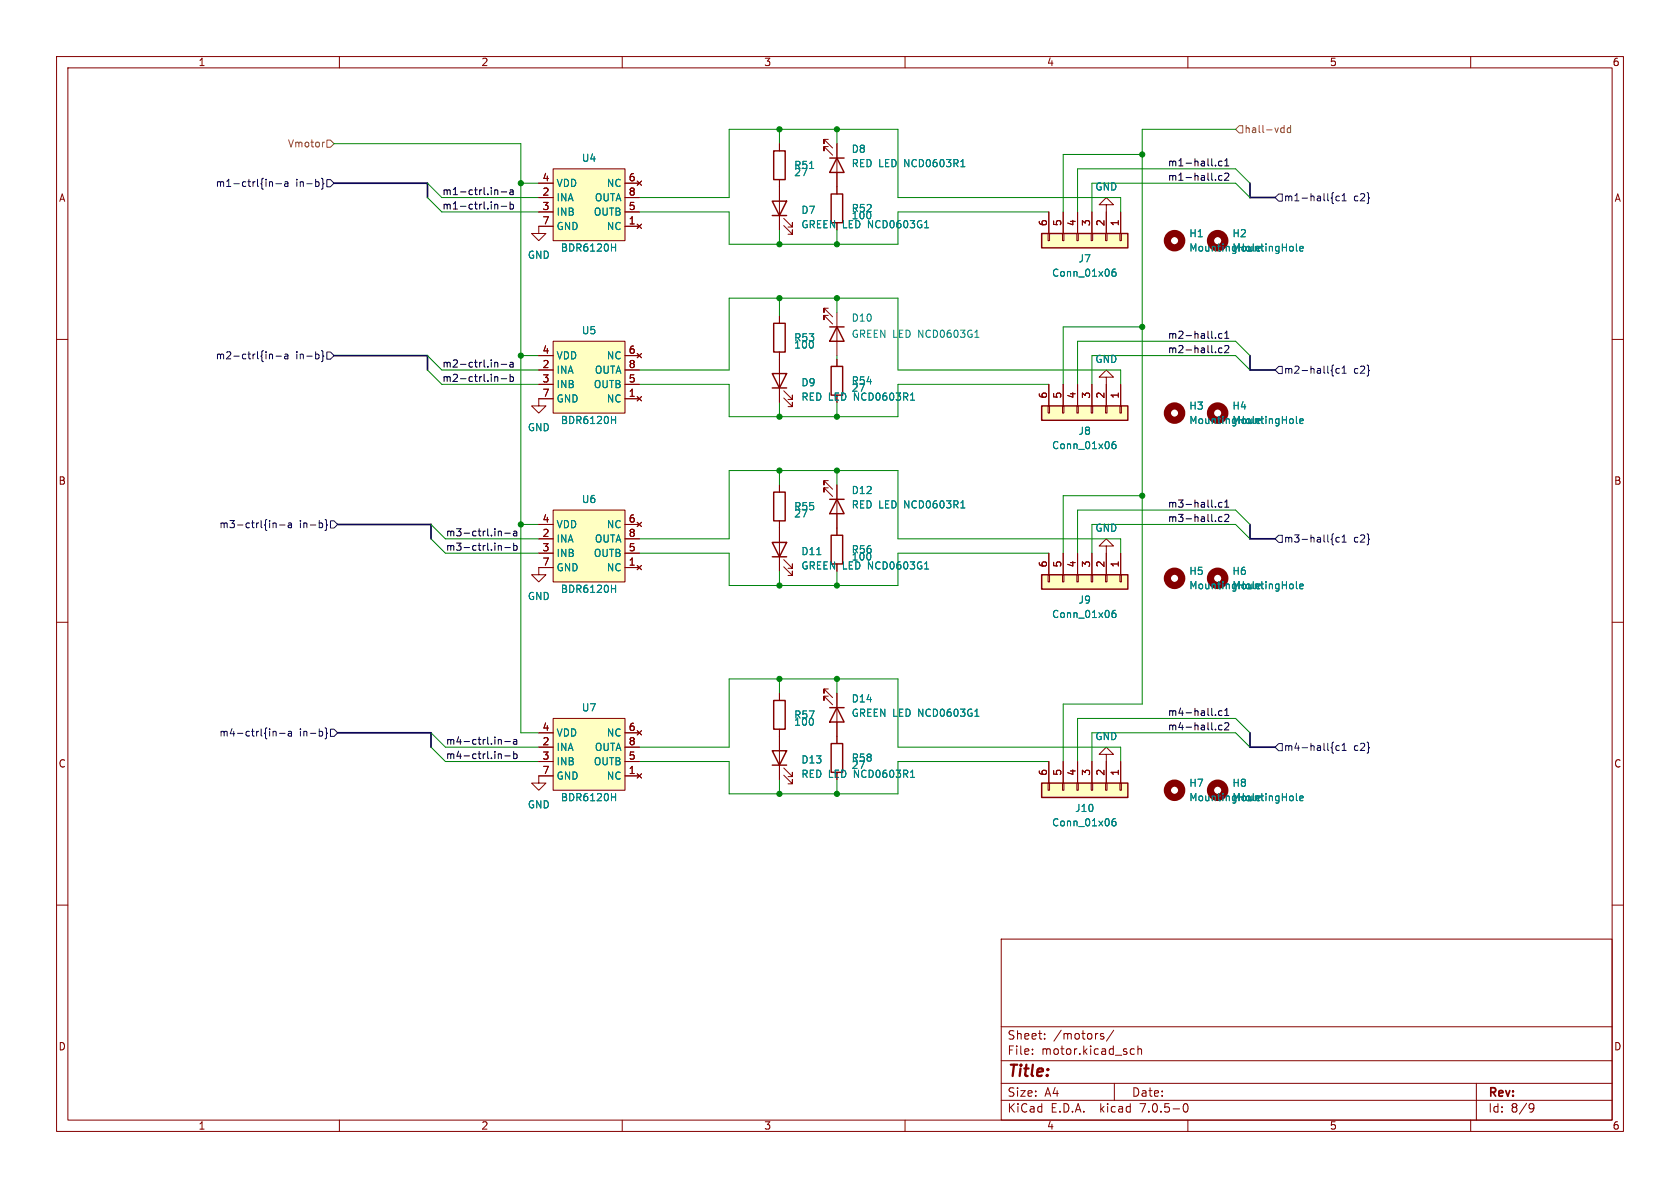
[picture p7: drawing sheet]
<svg xmlns="http://www.w3.org/2000/svg" width="297mm" height="210mm" viewBox="0 0 297 210" stroke-linecap="round" stroke-linejoin="round" font-family="sans-serif">
<g fill="none" stroke="#840000" stroke-width=".18">
<path d="M10 10h277v190h-277zM12 12h273v186h-273zM60 10v2M110 10v2M160 10v2M210 10v2M260 10v2M95.2 34.9h2.6M95.2 37.5h2.6M95.2 32.4h2.6M97.8 29.8h12.7v12.7h-12.7zM110.5 34.9h2.5"/>
<path d="M110.5 37.5h2.5M110.5 32.4h2.5M112.6 39.6l.8 .8M112.6 32l.8 .8M113.4 39.6l-.8 .8M113.4 32l-.8 .8M137.8 25.4v1.3M137.8 31.8v8.8M138.6 39.9l1.5 1.5v-.8v.8h-.8M138.6 38.6l1.5 1.5v-.7v.7h-.8M146.4 24.6h-.7v.8v-.8l1.5 1.6M146.4 25.9h-.7v.8v-.8l1.5 1.5"/>
<path d="M148 25.4v8.9M185.4 37.5v3.8M188 37.5v3.8M190.5 37.5v3.8M193 37.5v3.8M195.6 36.2h1.2l-1.2-1.3-1.3 1.3h1.3v5.1M198.1 37.5v3.8M10 60h2M97.8 40h-2.6v1.3h1.3l-1.3 1.2-1.2-1.2h1.2M110.5 40h2.5M137.8 55.9v1.3M146.4 54.5h-.7v.7v-.7l1.5 1.5"/>
<path d="M146.4 55.8h-.7v.7v-.7l1.5 1.5M148 55.2v7.7M185.3 41.3h.2v1.2h-.2zM187.8 41.3h.3v1.2h-.3zM190.4 41.3h.2v1.2h-.2zM192.9 41.3h.3v1.2h-.3zM195.5 41.3h.2v1.2h-.2zM198 41.3h.2v1.2h-.2zM285 60h2M95.2 65.4h2.6M95.2 67.9h2.6M95.2 62.9h2.6"/>
<path d="M97.8 60.3h12.7v12.7h-12.7zM97.8 70.5h-2.6v1.3h1.3l-1.3 1.2-1.2-1.2h1.2M110.5 70.5h2.5M110.5 65.4h2.5M110.5 67.9h2.5M110.5 62.9h2.5M112.6 70.1l.8 .8M112.6 62.5l.8 .7M113.4 70.1l-.8 .8M113.4 62.5l-.8 .7M137.8 62.2v8.9M138.6 70.4l1.5 1.5v-.8v.8h-.8"/>
<path d="M138.6 69.1l1.5 1.5v-.7v.7h-.8M148 63.5v1.3M185.3 71.8h.2v1.2h-.2zM185.4 67.9v3.9M187.8 71.8h.3v1.2h-.3zM188 67.9v3.9M190.4 71.8h.2v1.2h-.2zM190.5 67.9v3.9M192.9 71.8h.3v1.2h-.3zM193 67.9v3.9M195.5 71.8h.2v1.2h-.2zM195.6 66.7h1.2l-1.2-1.3-1.3 1.3h1.3v5.1"/>
<path d="M198 71.8h.2v1.2h-.2zM198.1 67.9v3.9M95.2 95.3h2.6M95.2 97.8h2.6M95.2 92.7h2.6M97.8 90.2h12.7v12.7h-12.7zM110.5 95.3h2.5M110.5 97.8h2.5M110.5 92.7h2.5M112.6 99.9l.8 .8M112.6 92.3l.8 .8M113.4 99.9l-.8 .8"/>
<path d="M113.4 92.3l-.8 .8M137.8 85.7v1.3M137.8 92.1v8.9M138.6 98.9l1.5 1.6v-.8v.8h-.8M146.4 85h-.7v.7v-.7l1.5 1.5M146.4 86.2h-.7v.8v-.8l1.5 1.6M148 85.7v8.9M185.4 97.8v3.8M188 97.8v3.8M190.5 97.8v3.8M193 97.8v3.8M195.6 96.5h1.2l-1.2-1.2-1.3 1.2h1.3v5.1"/>
<path d="M198.1 97.8v3.8M10 110h2M97.8 100.3h-2.6v1.3h1.3l-1.3 1.3-1.2-1.3h1.2M110.5 100.3h2.5M138.6 100.2l1.5 1.5v-.7v.7h-.8M185.3 101.6h.2v1.3h-.2zM187.8 101.6h.3v1.3h-.3zM190.4 101.6h.2v1.3h-.2zM192.9 101.6h.3v1.3h-.3zM195.5 101.6h.2v1.3h-.2zM198 101.6h.2v1.3h-.2zM285 110h2"/>
<path d="M95.2 132.1h2.6M95.2 134.6h2.6M95.2 129.5h2.6M97.8 127h12.7v12.7h-12.7zM97.8 137.2h-2.6v1.2h1.3l-1.3 1.3-1.2-1.3h1.2M110.5 137.2h2.5M110.5 132.1h2.5M110.5 134.6h2.5M110.5 129.5h2.5M112.6 136.8l.8 .7M112.6 129.2l.8 .7M113.4 136.8l-.8 .7"/>
<path d="M113.4 129.2l-.8 .7M137.8 122.6v1.2M137.8 128.9v8.9M138.6 137l1.5 1.6v-.8v.8h-.8M138.6 135.8l1.5 1.5v-.8v.8h-.8M146.4 121.8h-.7v.8v-.8l1.5 1.5M146.4 123.1h-.7v.7v-.7l1.5 1.5M148 122.6v8.8M185.3 138.4h.2v1.3h-.2zM185.4 134.6v3.8M187.8 138.4h.3v1.3h-.3zM188 134.6v3.8"/>
<path d="M190.4 138.4h.2v1.3h-.2zM190.5 134.6v3.8M192.9 138.4h.3v1.3h-.3zM193 134.6v3.8M195.5 138.4h.2v1.3h-.2zM195.6 133.4h1.2l-1.2-1.3-1.3 1.3h1.3v5M198 138.4h.2v1.3h-.2zM198.1 134.6v3.8M10 160h2M285 160h2M177 166h108v32h-108zM60 198v2"/>
<path d="M110 198v2M160 198v2M177 194.5h108M177 191.5h108M177 187.5h108M177 181.5h108M182.5 186.3v.1M182.5 185.5v.1M184.7 183.6v.1M184.7 182.8v.1M195.1 182.8l-.4-.1-.2 .2 .1 .2 .5 .2v.3h-.6M196.9 182.1l-1.3 2"/>
<path d="M197 191.5v3M200.5 185.5l-.4-.1-.3 .3v.4l.2 .2h.5M201.2 185.5l.2-.1 .3 .1 .1 .9M201.2 184.9v1.5M209.3 195.2l.2-.1a.81 .81 0 0 1 .6 .6 .81 .81 0 0 1-.3 .8l-.1 .1a.81 .81 0 0 1-.4-1.4zM210 198v2M260 198v2M261 191.5v6.5M270.5 195.2l.4-.1 .2 .1a.99 .99 0 0 1-.4 1.4h-.2M271.2 195.7l-.3 .3h-.4"/>
</g>
<g fill="none" stroke="#840000" stroke-width=".25">
<path d="M136.5 35.6h2.6l-1.3 2.5zM136.5 38.1h2.6M136.8 26.7h2v5.1h-2zM146.7 27.9h2.5M146.9 34.3h2.1v5.1h-2.1zM148 27.9l1.2 2.6h-2.5zM136.8 57.2h2v5h-2zM146.7 57.8h2.5M148 57.8l1.2 2.5h-2.5zM184.1 41.3h15.3v2.5h-15.3zM136.5 66h2.6l-1.3 2.6zM136.5 68.6h2.6"/>
<path d="M146.9 64.8h2.1v5.1h-2.1zM184.1 71.8h15.3v2.5h-15.3zM136.5 95.9h2.6l-1.3 2.5zM136.5 98.4h2.6M136.8 87h2v5.1h-2zM146.7 88.3h2.5M146.9 94.6h2.1v5.1h-2.1zM148 88.3l1.2 2.5h-2.5zM184.1 101.6h15.3v2.5h-15.3zM136.5 132.7h2.6l-1.3 2.6zM136.5 135.3h2.6M136.8 123.8h2v5.1h-2z"/>
<path d="M146.7 125.1h2.5M146.9 131.4h2.1v5.1h-2.1zM148 125.1l1.2 2.5h-2.5zM184.1 138.4h15.3v2.6h-15.3z"/>
</g>
<g fill="none" stroke="#008484" stroke-width=".18">
<path d="M169.9 29.5h.7M170.1 28.4l.1-.2v1.3M108.1 43.7h.7M108.8 43.1v1.3M163.4 40.3h.8M172.3 59.6h.8M197.2 47.6h-.4a.85 .85 0 0 0 0 1.2l.4-.1 .1-.4-.2-.2h-.4l-.1 .2M229.2 44.3l.2 .1M229.8 44l.6-.1-.1-.3-.3-.1-.2 .2 .1 .6h.4M108.1 74.2h.7M108.8 73.6v1.3M161 70.7h.7"/>
<path d="M161.2 69.7l.1-.2v1.2M197.2 78l-.4 .1a.85 .85 0 0 0 0 1.2l.4-.1 .1-.4-.2-.3-.4 .1-.1 .2M229.2 74.8l.2 .1M229.8 74.5l.6-.2-.1-.2-.3-.1-.2 .2 .1 .6h.4M169.9 89.8h.7M170.1 88.7l.1-.2v1.3M108.1 104.1h.7M108.8 103.4v1.3M163.4 100.6h.8M197.2 107.9l-.4 .1a.85 .85 0 0 0 0 1.2l.4-.2 .1-.4-.2-.2h-.4l-.1 .2M229.2 104l.2 .1M229.8 103.7l.6-.2-.1-.2-.3-.1-.2 .2 .1 .6h.4"/>
<path d="M161 137.4h.7M161.2 136.3l.1-.1v1.2M172.3 126.6h.8M108.1 140.9h.7M108.8 140.3v1.2M197.2 144.7l-.4 .1a.85 .85 0 0 0 0 1.2l.4-.1 .1-.4-.2-.3-.4 .1-.1 .2M229.2 141.5h.2M229.8 141.1l.6-.1-.1-.2-.3-.1-.2 .2 .1 .6h.4"/>
</g>
<g fill="#ffffc2" stroke="#ffffc2" stroke-width=".18">
<path d="M97.8 127h12.7v12.7h-12.7z"/>
<path d="M97.8 90.2h12.7v12.7h-12.7z"/>
<path d="M97.8 29.8h12.7v12.7h-12.7z"/>
<path d="M184.1 41.3h15.3v2.5h-15.3z"/>
<path d="M97.8 60.3h12.7v12.7h-12.7z"/>
<path d="M184.1 101.6h15.3v2.5h-15.3z"/>
<path d="M184.1 71.8h15.3v2.5h-15.3z"/>
<path d="M184.1 138.4h15.3v2.6h-15.3z"/>
</g>
<g fill="none" stroke="#840000" stroke-width="1.3">
<circle cx="207.6" cy="42.5" r="1.27"/>
<circle cx="215.3" cy="42.5" r="1.27"/>
<circle cx="207.6" cy="73" r="1.27"/>
<circle cx="215.3" cy="73" r="1.27"/>
<circle cx="207.6" cy="102.2" r="1.27"/>
<circle cx="215.3" cy="102.2" r="1.27"/>
<circle cx="207.6" cy="139.7" r="1.27"/>
<circle cx="215.3" cy="139.7" r="1.27"/>
</g>
<g fill="none" stroke="#000084" stroke-width=".18">
<path d="M47.6 32.1v.9M47.6 32.2l.2-.1 .3 .1 .1 .8M48.8 32.5h1M50.4 32.2h.4l.1 .8M50.9 32.4l-.4 .1-.2 .2 .2 .3 .4-.1M56.3 32.2v.6M56.8 31.5l.3 .2v.6l.2 .2-.2 .2v.6l-.3 .1M57.8 31.8h.6l.7 .6-.7 .6h-.6zM226.1 34.3h.6v1.3h-.6l-.7-.7zM235.8 34.1l-.3 .1v.6l-.2 .2 .2 .2v.6l.3 .2M236.8 34.7h-.4l-.2 .2 .1 .5h.5M237.3 34.6l.3-.4v1.3"/>
<path d="M237.3 35.5h.7M47.6 62.6v.8M47.6 62.7l.2-.1 .3 .1 .1 .7M48.8 63h1M50.4 62.7h.4l.1 .7M50.9 62.9l-.4 .1-.2 .1 .2 .3h.4M56.3 62.7v.6M56.8 62l.3 .2v.6l.2 .2-.2 .1v.6l-.3 .2M57.8 62.2h.6l.7 .7-.7 .6h-.6zM226.1 64.8h.6v1.2h-.6l-.7-.6zM235.8 64.5l-.3 .2v.6l-.2 .2 .2 .2v.6l.3 .2M236.8 65.2l-.4-.1-.2 .3 .1 .5h.5"/>
<path d="M237.3 65.1l.3-.4v1.3M237.3 66h.7M48.3 92.4v.9M48.3 92.6l.2-.2 .3 .1v.8M49.4 92.8h1M51 92.5h.5v.8M51.5 92.7l-.4 .1-.2 .2 .2 .3 .4-.1M57 92.6v.6M57.5 91.8l.2 .2v.6l.2 .2-.2 .2v.6l-.2 .2M58.4 92.1h.7l.6 .6-.6 .6h-.7zM226.1 94.6h.6v1.3h-.6l-.7-.6zM235.8 94.4l-.3 .2v.6l-.2 .1 .2 .2v.6l.3 .2"/>
<path d="M236.8 95h-.4l-.2 .2 .1 .6h.5M237.3 94.9l.3-.3v1.2M237.3 95.8h.7M48.3 129.3v.8M48.3 129.4l.2-.1h.3v.8M49.4 129.6h1M51 129.3h.5v.8M51.5 129.6h-.4l-.2 .2 .2 .3h.4M57 129.4v.6M57.5 128.7l.2 .1v.7l.2 .1-.2 .2v.6l-.2 .2M58.4 128.9h.7l.6 .6-.6 .7h-.7zM226.1 131.4h.6v1.3h-.6l-.7-.6z"/>
<path d="M235.8 131.2l-.3 .2v.6l-.2 .2 .2 .2v.6l.3 .1M236.8 131.9l-.4-.1-.2 .3 .1 .5h.5M237.3 132.7h.7M237.3 131.8l.3-.4v1.3"/>
</g>
<path d="M57.4 25.1l-.3 .1M57.8 24.8h.6l.7 .6-.7 .6h-.6zM219.1 22.2h.6v1.3h-.6l-.7-.6zM226.5 23.4h.5M226.5 22.7h.5M227 22.2v1.2M228.2 22.7l-.4-.1-.2 .2 .1 .6h.5M228.2 22.2v1.2" fill="none" stroke="#848400" stroke-width=".18"/>
<g fill="none" stroke="#000" stroke-width=".18">
<path d="M87.5 36.2l.1-.1 .3 .1 .1 .8M87.5 33.6h.4l.1 .8M88.6 33.9h1M88.6 36.5h1M90.2 33.6h.5v.8M90.2 36.2l.3-.1 .3 .2-.1 .6h-.5M90.2 35.7v1.3M90.7 33.9h-.4l-.2 .2 .2 .3h.4M214.9 29.2v.1M216 28.5h-.3l-.3 .2 .1 .6h.5M216 31.1l-.3-.1-.3 .3 .1 .5h.5M216.5 28.4l.4-.3v1.2"/>
<path d="M216.5 30.7l.5-.1 .2 .4-.7 .9h.7M216.5 29.3h.7M214.9 59.7v.1M216 59h-.3l-.3 .2 .1 .6h.5M216.5 58.9l.4-.4v1.3M216.5 59.8h.7M87.5 66.7l.1-.1h.3l.1 .8M87.5 64.1h.4l.1 .8M88.6 66.9h1M88.6 64.4h1M90.2 64.1h.5v.8M90.2 66.2v1.2"/>
<path d="M90.2 66.6h.3l.3 .2-.1 .6h-.5M90.7 64.3l-.4 .1-.2 .2 .2 .3 .4-.1M216 61.6l-.3-.1-.3 .2 .1 .6h.5M216.5 61.2l.5-.1 .2 .3-.7 1h.7M88.1 96.6l.2-.2 .3 .1v.8M88.2 94h.4v.7M89.2 96.8h1M89.2 94.3h1M90.8 96.5l.4-.1 .2 .3-.1 .5h-.5M90.8 96v1.3M90.8 94h.5l.1 .7M91.4 94.2l-.5 .1-.1 .1 .1 .3h.5"/>
<path d="M214.9 89.5v.2M216 88.9l-.3-.1-.3 .3 .1 .5h.5M216 91.4h-.3l-.3 .2 .1 .5h.5M216.5 89.7h.7M216.5 88.8l.4-.4v1.3M216.5 91l.5-.1 .2 .4-.7 .9h.7M88.1 133.4l.2-.1h.3v.8M88.2 130.8h.4v.8M89.2 133.6h1M89.2 131.1h1M90.8 132.8v1.3M90.8 133.3h.4l.2 .2-.1 .5h-.5"/>
<path d="M90.8 130.8h.5l.1 .8M91.4 131l-.5 .1-.1 .2 .1 .3 .5-.1M214.9 126.4v.1M216 125.7l-.3-.1-.3 .3 .1 .5h.5M216 128.2h-.3l-.3 .2 .1 .6h.5M216.5 125.6l.4-.4v1.3M216.5 127.9l.5-.1 .2 .3-.7 .9h.7M216.5 126.5h.7"/>
</g>
<path d="M59.1 32.4h16.5v2.5M221 32.4v2.5h4.4M59.1 62.9h16.5v2.5M221 62.9v2.5h4.4M59.7 92.7h16.5v2.6M221 92.7v2.6h4.4M59.7 129.5h16.5v2.6M221 129.5v2.6h4.4" fill="none" stroke="#000084" stroke-width=".3"/>
<g fill="none" stroke="#008400" stroke-width=".18">
<path d="M59.1 25.4h33v104.1h3.1M75.6 32.4l2.5 2.5h17.1M75.6 34.9l2.5 2.6h17.1M92.1 32.4h3.1M113 34.9h15.9v-12h29.8v12h39.4v2.6M113 37.5h15.9v5.7h29.8v-5.7h26.7M137.8 22.9v2.5M148 22.9v2.5M201.9 27.3h-13.9v10.2M218.4 22.9h-16.5v101.6h-13.9v10.1M221 34.9l-2.6-2.5h-25.4v5.1M221 32.4l-2.6-2.6h-27.9v7.7"/>
<path d="M137.8 40.6v2.6M137.8 52.7v3.2M148 40.6v2.6M148 52.7v2.5M201.9 57.8h-13.9v10.1M75.6 65.4l2.5 2.5h17.1M75.6 62.9l2.5 2.5h17.1M92.1 62.9h3.1M113 67.9h15.9v5.8h29.8v-5.8h26.7M113 65.4h15.9v-12.7h29.8v12.7h39.4v2.5M137.8 71.1v2.6M148 62.9v.6"/>
<path d="M148 71.1v2.6M221 65.4l-2.6-2.5h-25.4v5M221 62.9l-2.6-2.6h-27.9v7.6M76.2 95.3l2.5 2.5h16.5M76.2 92.7l2.5 2.6h16.5M92.1 92.7h3.1M113 97.8h15.9v5.7h29.8v-5.7h26.7M113 95.3h15.9v-12.1h29.8v12.1h39.4v2.5M137.8 83.2v2.5M148 83.2v2.5M201.9 87.6h-13.9v10.2M221 95.3l-2.6-2.6h-25.4v5.1"/>
<path d="M221 92.7l-2.6-2.5h-27.9v7.6M137.8 101v2.5M148 101v2.5M76.2 132.1l2.5 2.5h16.5M76.2 129.5l2.5 2.6h16.5M113 134.6h15.9v5.7h29.8v-5.7h26.7M113 132.1h15.9v-12.1h29.8v12.1h39.4v2.5M137.8 120v2.6M137.8 137.8v2.5M148 120v2.6M148 137.8v2.5M221 132.1l-2.6-2.6h-25.4v5.1"/>
<path d="M221 129.5l-2.6-2.5h-27.9v7.6"/>
</g>
<g fill="#008400" stroke="#008400" stroke-width=".18">
<circle cx="137.8" cy="73.7" r=".46"/>
<circle cx="148" cy="73.7" r=".46"/>
<circle cx="148" cy="83.2" r=".46"/>
<circle cx="148" cy="43.2" r=".46"/>
<circle cx="148" cy="52.7" r=".46"/>
<circle cx="137.8" cy="52.7" r=".46"/>
<circle cx="92.1" cy="62.9" r=".46"/>
<circle cx="92.1" cy="32.4" r=".46"/>
<circle cx="137.8" cy="22.9" r=".46"/>
<circle cx="137.8" cy="43.2" r=".46"/>
<circle cx="148" cy="22.9" r=".46"/>
<circle cx="92.1" cy="92.7" r=".46"/>
<circle cx="201.9" cy="87.6" r=".46"/>
<circle cx="201.9" cy="27.3" r=".46"/>
<circle cx="201.9" cy="57.8" r=".46"/>
<circle cx="148" cy="103.5" r=".46"/>
<circle cx="137.8" cy="120" r=".46"/>
<circle cx="137.8" cy="103.5" r=".46"/>
<circle cx="148" cy="140.3" r=".46"/>
<circle cx="137.8" cy="140.3" r=".46"/>
<circle cx="137.8" cy="83.2" r=".46"/>
<circle cx="148" cy="120" r=".46"/>
</g>
<text font-size="2.8" fill="#840000" x="178" y="190.8">Title:</text>
<g font-size="2.1" fill="#840000">
<text x="178" y="183.9">Sheet:</text>
<text x="186.2" y="183.9">/motors/</text>
<text x="178" y="186.6">File:</text>
<text x="184" y="186.6">motor.kicad_sch</text>
<text x="178" y="196.8">KiCad</text>
<text x="178" y="194">Size:</text>
<text x="184.6" y="194">A4</text>
<text x="185.7" y="196.8">E.D.A.</text>
<text x="194.4" y="196.8">kicad</text>
<text x="200" y="194">Date:</text>
<text x="201.5" y="196.8">7.0.5-0</text>
<text x="263" y="194.2">Rev:</text>
<text x="263" y="196.8">Id:</text>
<text x="267" y="196.8">8/9</text>
</g>
<g font-size="1.8" fill="#840000">
<text x="35" y="11.8">1</text>
<text x="85" y="11.8">2</text>
<text x="135" y="11.8">3</text>
<text x="185" y="11.8">4</text>
<text x="235" y="11.8">5</text>
<text x="285" y="11.8">6</text>
<text x="10.4" y="35.8">A</text>
<text x="95.9" y="34.7">2</text>
<text x="95.9" y="32.1">4</text>
<text x="111.1" y="32.1">6</text>
<text x="111.1" y="34.7">8</text>
<text x="285.4" y="35.8">A</text>
<text x="95.9" y="37.2">3</text>
<text x="95.9" y="39.8">7</text>
<text x="111.1" y="39.8">1</text>
<text x="111.1" y="37.2">5</text>
<text x="141.6" y="40.5">GREEN LED NCD0603G1</text>
<text x="185.2" y="40" transform="rotate(-90 185.2 40)">6</text>
<text x="187.7" y="40" transform="rotate(-90 187.7 40)">5</text>
<text x="190.2" y="40" transform="rotate(-90 190.2 40)">4</text>
<text x="192.8" y="40" transform="rotate(-90 192.8 40)">3</text>
<text x="195.3" y="40" transform="rotate(-90 195.3 40)">2</text>
<text x="197.9" y="40" transform="rotate(-90 197.9 40)">1</text>
<text x="95.9" y="65.2">2</text>
<text x="95.9" y="62.6">4</text>
<text x="111.1" y="62.6">6</text>
<text x="111.1" y="65.2">8</text>
<text x="95.9" y="67.7">3</text>
<text x="95.9" y="70.2">7</text>
<text x="111.1" y="70.2">1</text>
<text x="111.1" y="67.7">5</text>
<text x="185.2" y="70.5" transform="rotate(-90 185.2 70.5)">6</text>
<text x="187.7" y="70.5" transform="rotate(-90 187.7 70.5)">5</text>
<text x="190.2" y="70.5" transform="rotate(-90 190.2 70.5)">4</text>
<text x="192.8" y="70.5" transform="rotate(-90 192.8 70.5)">3</text>
<text x="195.3" y="70.5" transform="rotate(-90 195.3 70.5)">2</text>
<text x="197.9" y="70.5" transform="rotate(-90 197.9 70.5)">1</text>
<text x="10.3" y="85.8">B</text>
<text x="285.3" y="85.8">B</text>
<text x="95.9" y="95">2</text>
<text x="95.9" y="92.5">4</text>
<text x="111.1" y="92.5">6</text>
<text x="111.1" y="95">8</text>
<text x="95.9" y="97.5">3</text>
<text x="95.9" y="100.1">7</text>
<text x="111.1" y="100.1">1</text>
<text x="111.1" y="97.5">5</text>
<text x="185.2" y="100.4" transform="rotate(-90 185.2 100.4)">6</text>
<text x="187.7" y="100.4" transform="rotate(-90 187.7 100.4)">5</text>
<text x="190.2" y="100.4" transform="rotate(-90 190.2 100.4)">4</text>
<text x="192.8" y="100.4" transform="rotate(-90 192.8 100.4)">3</text>
<text x="195.3" y="100.4" transform="rotate(-90 195.3 100.4)">2</text>
<text x="197.9" y="100.4" transform="rotate(-90 197.9 100.4)">1</text>
<text x="95.9" y="131.8">2</text>
<text x="95.9" y="129.3">4</text>
<text x="111.1" y="129.3">6</text>
<text x="111.1" y="131.8">8</text>
<text x="10.3" y="135.8">C</text>
<text x="95.9" y="134.4">3</text>
<text x="95.9" y="136.9">7</text>
<text x="111.1" y="136.9">1</text>
<text x="111.1" y="134.4">5</text>
<text x="141.6" y="137.7">RED LED NCD0603R1</text>
<text x="185.2" y="137.2" transform="rotate(-90 185.2 137.2)">6</text>
<text x="187.7" y="137.2" transform="rotate(-90 187.7 137.2)">5</text>
<text x="190.2" y="137.2" transform="rotate(-90 190.2 137.2)">4</text>
<text x="192.8" y="137.2" transform="rotate(-90 192.8 137.2)">3</text>
<text x="195.3" y="137.2" transform="rotate(-90 195.3 137.2)">2</text>
<text x="197.9" y="137.2" transform="rotate(-90 197.9 137.2)">1</text>
<text x="285.3" y="135.8">C</text>
<text x="10.3" y="185.8">D</text>
<text x="285.3" y="185.8">D</text>
<text x="35" y="199.8">1</text>
<text x="85" y="199.8">2</text>
<text x="135" y="199.8">3</text>
<text x="185" y="199.8">4</text>
<text x="235" y="199.8">5</text>
<text x="285" y="199.8">6</text>
</g>
<g font-size="1.8" fill="#848400">
<text x="219.9" y="23.7">hall-vdd</text>
<text x="50.9" y="26.2">Vmotor</text>
</g>
<g font-size="1.8" fill="#008484">
<text x="102.8" y="28.8">U4</text>
<text x="150.5" y="27.2">D8</text>
<text x="150.5" y="29.7">RED LED</text>
<text x="159.8" y="29.7">NCD0603R1</text>
<text x="98.3" y="35.8">INA</text>
<text x="98.3" y="33.2">VDD</text>
<text x="105.1" y="35.8">OUTA</text>
<text x="107.3" y="33.2">NC</text>
<text x="140.3" y="30">R51</text>
<text x="140.3" y="31.3">27</text>
<text x="193.6" y="33.8">GND</text>
<text x="98.3" y="38.3">INB</text>
<text x="98.3" y="40.8">GND</text>
<text x="105" y="38.3">OUTB</text>
<text x="107.3" y="40.8">NC</text>
<text x="141.6" y="38">D7</text>
<text x="150.5" y="37.7">R52</text>
<text x="150.5" y="38.9">100</text>
<text x="93.3" y="45.9">GND</text>
<text x="99.1" y="44.6">BDR6120H</text>
<text x="190.6" y="46.5">J7</text>
<text x="210.2" y="42.1">H1</text>
<text x="210.2" y="44.6">MountingHole</text>
<text x="217.8" y="42.1">H2</text>
<text x="217.8" y="44.6">MountingHole</text>
<text x="185.9" y="49.1">Conn_01x06</text>
<text x="102.8" y="59.2">U5</text>
<text x="150.5" y="57">D10</text>
<text x="150.5" y="59.9">GREEN LED NCD0603G1</text>
<text x="98.3" y="63.7">VDD</text>
<text x="107.3" y="63.7">NC</text>
<text x="140.3" y="60.5">R53</text>
<text x="140.3" y="61.8">100</text>
<text x="193.6" y="64.3">GND</text>
<text x="98.3" y="66.2">INA</text>
<text x="98.3" y="68.8">INB</text>
<text x="98.3" y="71.3">GND</text>
<text x="105" y="68.8">OUTB</text>
<text x="105.1" y="66.2">OUTA</text>
<text x="107.3" y="71.3">NC</text>
<text x="141.6" y="68.5">D9</text>
<text x="141.6" y="71">RED LED NCD0603R1</text>
<text x="150.5" y="68.1">R54</text>
<text x="150.5" y="69.4">27</text>
<text x="93.3" y="76.4">GND</text>
<text x="99.1" y="75.1">BDR6120H</text>
<text x="190.6" y="77">J8</text>
<text x="210.2" y="72.6">H3</text>
<text x="210.2" y="75.1">MountingHole</text>
<text x="217.8" y="72.6">H4</text>
<text x="217.8" y="75.1">MountingHole</text>
<text x="185.9" y="79.6">Conn_01x06</text>
<text x="102.8" y="89.1">U6</text>
<text x="150.5" y="87.5">D12</text>
<text x="98.3" y="93.5">VDD</text>
<text x="107.3" y="93.5">NC</text>
<text x="140.3" y="90.4">R55</text>
<text x="140.3" y="91.6">27</text>
<text x="150.5" y="90">RED LED</text>
<text x="159.8" y="90">NCD0603R1</text>
<text x="193.6" y="94.2">GND</text>
<text x="98.3" y="96.1">INA</text>
<text x="98.3" y="98.6">INB</text>
<text x="98.3" y="101.2">GND</text>
<text x="105" y="98.6">OUTB</text>
<text x="105.1" y="96.1">OUTA</text>
<text x="107.3" y="101.2">NC</text>
<text x="141.6" y="98.3">D11</text>
<text x="141.6" y="100.8">GREEN LED NCD0603G1</text>
<text x="150.5" y="98">R56</text>
<text x="150.5" y="99.3">100</text>
<text x="210.2" y="101.8">H5</text>
<text x="217.8" y="101.8">H6</text>
<text x="93.3" y="106.2">GND</text>
<text x="99.1" y="105">BDR6120H</text>
<text x="190.6" y="106.9">J9</text>
<text x="210.2" y="104.3">MountingHole</text>
<text x="217.8" y="104.3">MountingHole</text>
<text x="185.9" y="109.4">Conn_01x06</text>
<text x="102.8" y="125.9">U7</text>
<text x="150.5" y="124.3">D14</text>
<text x="98.3" y="130.4">VDD</text>
<text x="107.3" y="130.4">NC</text>
<text x="140.3" y="127.2">R57</text>
<text x="140.3" y="128.5">100</text>
<text x="150.5" y="126.9">GREEN LED NCD0603G1</text>
<text x="193.6" y="131">GND</text>
<text x="98.3" y="132.9">INA</text>
<text x="98.3" y="135.4">INB</text>
<text x="98.3" y="138">GND</text>
<text x="105" y="135.4">OUTB</text>
<text x="105.1" y="132.9">OUTA</text>
<text x="107.3" y="138">NC</text>
<text x="141.6" y="135.1">D13</text>
<text x="150.5" y="134.8">R58</text>
<text x="150.5" y="136.1">27</text>
<text x="93.3" y="143.1">GND</text>
<text x="99.1" y="141.8">BDR6120H</text>
<text x="190" y="143.7">J10</text>
<text x="210.2" y="139.3">H7</text>
<text x="210.2" y="141.8">MountingHole</text>
<text x="217.8" y="139.3">H8</text>
<text x="217.8" y="141.8">MountingHole</text>
<text x="185.9" y="146.2">Conn_01x06</text>
</g>
<g font-size="1.8">
<text x="206.4" y="29.5">m1-hall.c1</text>
<text x="78.1" y="34.6">m1-ctrl.in-a</text>
<text x="206.4" y="32">m1-hall.c2</text>
<text x="78.1" y="37.1">m1-ctrl.in-b</text>
<text x="206.4" y="60">m2-hall.c1</text>
<text x="78.1" y="65.1">m2-ctrl.in-a</text>
<text x="206.4" y="62.5">m2-hall.c2</text>
<text x="78.1" y="67.6">m2-ctrl.in-b</text>
<text x="206.4" y="89.8">m3-hall.c1</text>
<text x="78.7" y="94.9">m3-ctrl.in-a</text>
<text x="206.4" y="92.4">m3-hall.c2</text>
<text x="78.7" y="97.4">m3-ctrl.in-b</text>
<text x="78.7" y="131.7">m4-ctrl.in-a</text>
<text x="206.4" y="126.7">m4-hall.c1</text>
<text x="206.4" y="129.2">m4-hall.c2</text>
<text x="78.7" y="134.3">m4-ctrl.in-b</text>
</g>
<g font-size="1.8" fill="#000084">
<text x="38.1" y="33.2">m1-ctrl{in-a</text>
<text x="52.3" y="33.2">in-b}</text>
<text x="226.9" y="35.8">m1-hall{c1</text>
<text x="239.2" y="35.8">c2}</text>
<text x="38.1" y="63.7">m2-ctrl{in-a</text>
<text x="52.3" y="63.7">in-b}</text>
<text x="226.9" y="66.2">m2-hall{c1</text>
<text x="239.2" y="66.2">c2}</text>
<text x="38.8" y="93.5">m3-ctrl{in-a</text>
<text x="52.9" y="93.5">in-b}</text>
<text x="226.9" y="96.1">m3-hall{c1</text>
<text x="239.2" y="96.1">c2}</text>
<text x="38.8" y="130.4">m4-ctrl{in-a</text>
<text x="52.9" y="130.4">in-b}</text>
<text x="226.9" y="132.9">m4-hall{c1</text>
<text x="239.2" y="132.9">c2}</text>
</g>
</svg>
